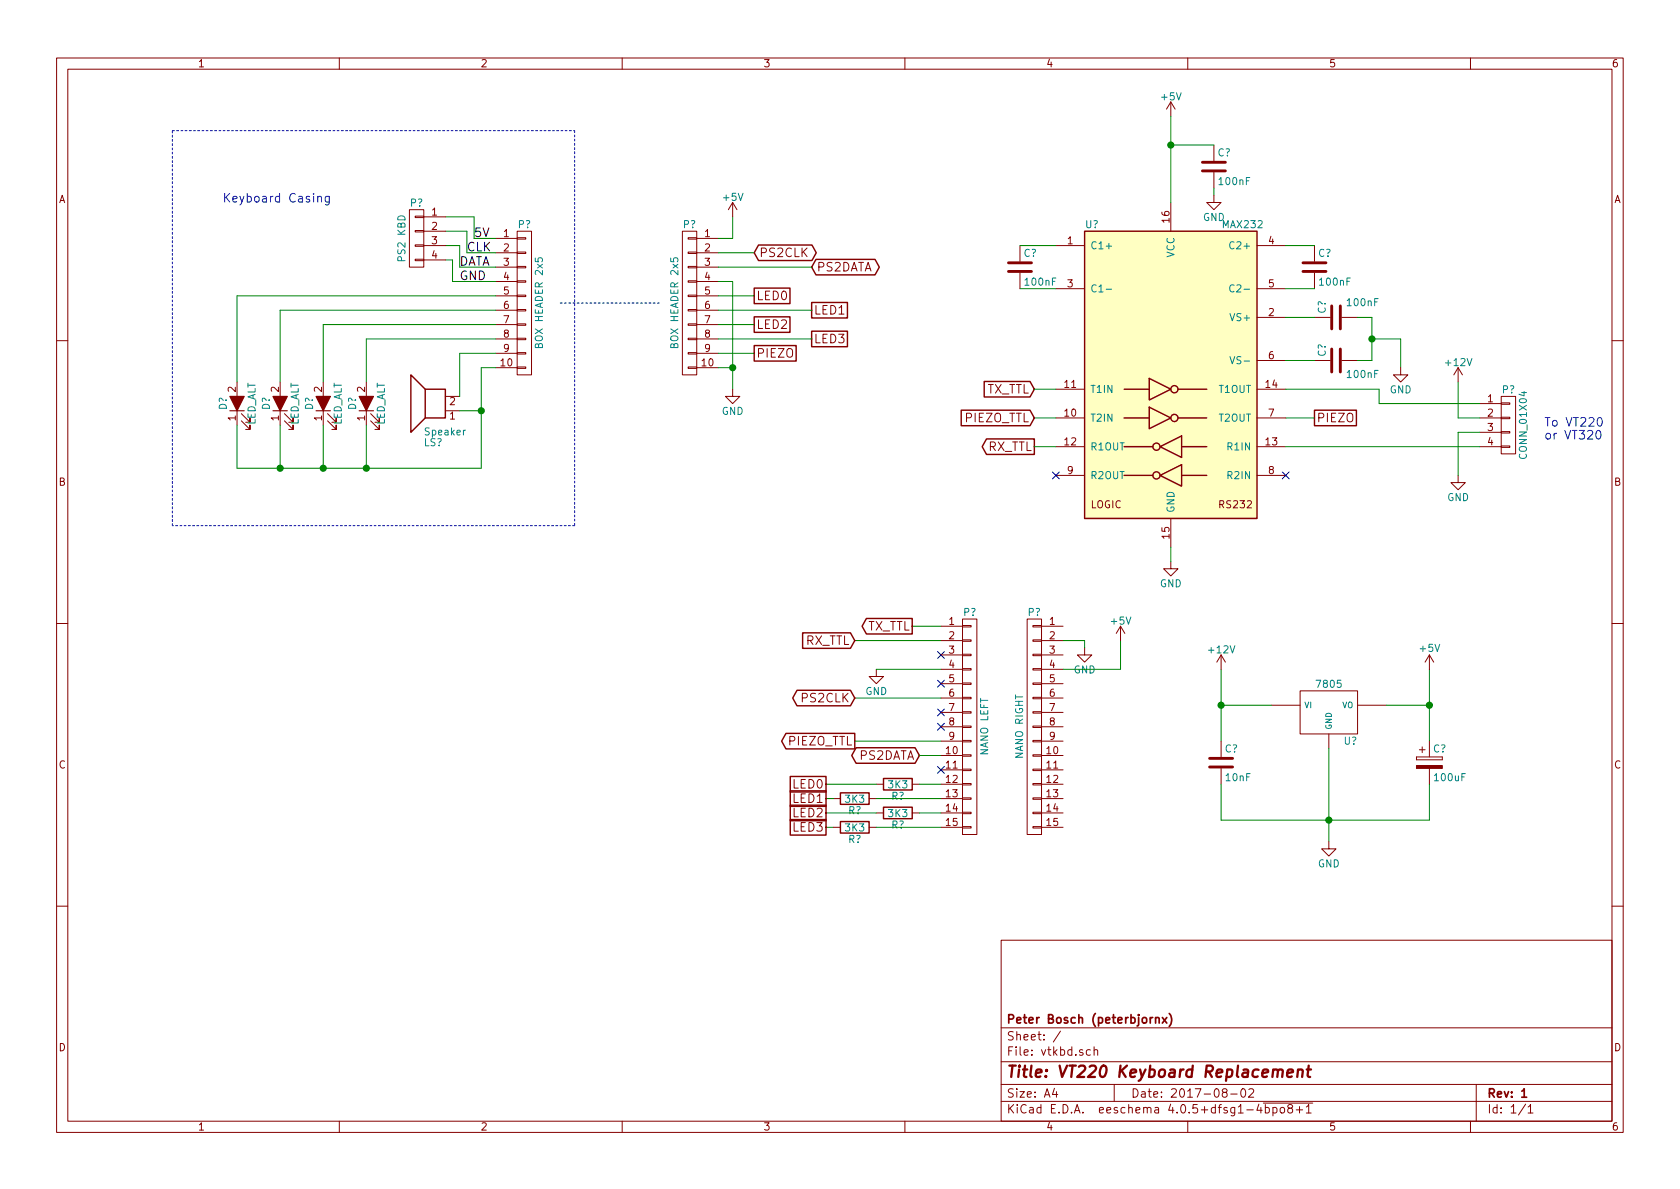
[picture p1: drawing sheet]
<svg xmlns="http://www.w3.org/2000/svg" width="297mm" height="210mm" viewBox="0 0 297 210" stroke-linecap="round" stroke-linejoin="round" font-family="sans-serif">
<g fill="none" stroke="#840000" stroke-width=".18">
<path d="M10 10.3h277v189.9h-277zM12 12.2h273v186.1h-273zM60 10.3v1.9M110 10.3v1.9M160 10.3v1.9M207 18v2.6M207 18l-.8 1.3M207 18l.8 1.3M210 10.3v1.9M260 10.3v1.9M72.4 37.1h2.5v10.1h-2.5zM73.4 38.2h1.5v.3h-1.5z"/>
<path d="M74.9 38.3h3.8M129.5 35.8l-.7 1.3M129.5 35.8v2.5M129.5 35.8l.8 1.3M207 35.8v5.1M214.6 34.5v1.3h1.3l-1.3 1.3-1.2-1.3h1.2M214.6 25.6v2.8M214.6 30.5v2.8M73.4 45.8h1.5v.3h-1.5zM73.4 43.3h1.5v.3h-1.5zM73.4 40.8h1.5v.2h-1.5zM74.9 40.9h3.8"/>
<path d="M74.9 43.4h3.8M74.9 46h3.8M87.6 42.2h3.8M87.6 44.7h3.8M87.6 47.2h3.8M87.6 49.8h3.8M87.6 52.3h3.8M87.6 54.9h3.8M87.6 57.4h3.8M87.6 59.9h3.8M91.4 59.8h1.6v.3h-1.6zM91.4 57.3h1.6v.2h-1.6z"/>
<path d="M91.4 54.7h1.6v.3h-1.6zM91.4 52.2h1.6v.2h-1.6zM91.4 49.7h1.6v.2h-1.6zM91.4 47.1h1.6v.3h-1.6zM91.4 44.6h1.6v.2h-1.6zM91.4 42h1.6v.3h-1.6zM91.4 40.9h2.6v25.4h-2.6zM120.6 40.9h2.6v25.4h-2.6zM121.7 59.8h1.5v.3h-1.5zM121.7 57.3h1.5v.2h-1.5zM121.7 54.7h1.5v.3h-1.5zM121.7 52.2h1.5v.2h-1.5z"/>
<path d="M121.7 49.7h1.5v.2h-1.5zM121.7 47.1h1.5v.3h-1.5zM121.7 44.6h1.5v.2h-1.5zM121.7 42h1.5v.3h-1.5zM123.2 42.2h3.8M123.2 44.7h3.8M123.2 47.2h3.8M123.2 49.8h3.8M123.2 52.3h3.8M123.2 54.9h3.8M123.2 57.4h3.8M123.2 59.9h3.8"/>
<path d="M180.3 43.4v2.8M180.3 48.3v2.7M186.7 43.4h5.1M186.7 51h5.1M222.2 43.4h5.1M222.2 56.1h5.1M222.2 51h5.1M232.4 56.1h2.8M232.4 43.4v2.8M232.4 48.3v2.7M237.2 56.1h2.8M10 60.2h2"/>
<path d="M41.9 67.6v7.6M42.7 74.4l1.5 1.5v-.7v.7h-.8M42.7 73.1l1.5 1.6v-.8v.8h-.8M49.5 67.6v7.6M50.3 74.4l1.5 1.5v-.7v.7h-.7M50.3 73.1l1.5 1.6v-.8v.8h-.7M57.1 67.6v7.6M57.9 74.4l1.5 1.5v-.7v.7h-.7M57.9 73.1l1.5 1.6v-.8v.8h-.7M64.8 67.6v7.6M65.5 74.4l1.6 1.5v-.7v.7h-.8M65.5 73.1l1.6 1.6v-.8v.8h-.8"/>
<path d="M78.7 72.6h2.6M78.7 70.1h2.6M87.6 62.5h3.8M87.6 65h3.8M91.4 64.9h1.6v.2h-1.6zM91.4 62.4h1.6v.2h-1.6zM121.7 64.9h1.5v.2h-1.5zM121.7 62.4h1.5v.2h-1.5zM123.2 62.5h3.8M123.2 65h3.8M129.5 68.8v1.3h1.3l-1.3 1.3-1.2-1.3h1.2M186.7 73.9h5.1"/>
<path d="M186.7 68.8h5.1M186.7 79h5.1M222.2 63.7h5.1M222.2 73.9h5.1M222.2 68.8h5.1M222.2 79h5.1M232.4 63.7h2.8M237.2 63.7h2.8M247.6 65v1.3h1.3l-1.3 1.3-1.2-1.3h1.2M257.8 65l-.8 1.3M257.8 65v2.6M257.8 65l.8 1.3"/>
<path d="M261.6 73.9h3.8M261.6 79h3.8M261.6 71.4h3.8M261.6 76.4h3.8M265.4 78.9h1.6v.2h-1.6zM265.4 76.3h1.6v.3h-1.6zM265.4 73.8h1.6v.2h-1.6zM265.4 71.2h1.6v.3h-1.6zM265.4 70.1h2.6v10.2h-2.6zM285 60.2h2M186.7 84.1h5.1M207 99.3v1.3h1.3l-1.3 1.2-1.3-1.2h1.3"/>
<path d="M207 91.7v5.1M222.2 84.1h5.1M257.8 84.1v1.2h1.3l-1.3 1.3-1.3-1.3h1.3M10 110.3h2M154.9 118.4v1.2h1.3l-1.3 1.3-1.2-1.3h1.2M166.4 110.7h3.8M166.4 113.3h3.8M166.4 115.8h3.8M166.4 118.4h3.8M170.2 118.2h1.5v.3h-1.5zM170.2 115.7h1.5v.2h-1.5zM170.2 113.2h1.5v.2h-1.5z"/>
<path d="M170.2 110.6h1.5v.3h-1.5zM170.2 109.5h2.5v38.1h-2.5zM181.6 109.5h2.5v38.1h-2.5zM182.6 118.2h1.5v.3h-1.5zM182.6 115.7h1.5v.2h-1.5zM182.6 113.2h1.5v.2h-1.5zM182.6 110.6h1.5v.3h-1.5zM184.1 110.7h3.9M184.1 113.3h3.9M184.1 115.8h3.9M184.1 118.4h3.9M191.8 114.5v1.3h1.2l-1.2 1.3-1.3-1.3h1.3"/>
<path d="M198.1 110.7l-.7 1.3M198.1 110.7v2.6M198.1 110.7l.8 1.3M215.9 115.8v2.6M215.9 115.8l-.8 1.3M215.9 115.8l.8 1.3M252.7 115.8v2.6M252.7 115.8l-.7 1.3M252.7 115.8l.8 1.3M285 110.3h2M154.9 138.7h1.3M161.3 138.7h1.3"/>
<path d="M166.4 120.9h3.8M166.4 123.4h3.8M166.4 126h3.8M166.4 128.5h3.8M166.4 131.1h3.8M166.4 133.6h3.8M166.4 136.1h3.8M166.4 138.7h3.8M170.2 138.6h1.5v.2h-1.5zM170.2 136h1.5v.3h-1.5zM170.2 133.5h1.5v.2h-1.5zM170.2 130.9h1.5v.3h-1.5z"/>
<path d="M170.2 128.4h1.5v.2h-1.5zM170.2 125.9h1.5v.2h-1.5zM170.2 123.3h1.5v.3h-1.5zM170.2 120.8h1.5v.2h-1.5zM182.6 138.6h1.5v.2h-1.5zM182.6 136h1.5v.3h-1.5zM182.6 133.5h1.5v.2h-1.5zM182.6 130.9h1.5v.3h-1.5zM182.6 128.4h1.5v.2h-1.5zM182.6 125.9h1.5v.2h-1.5zM182.6 123.3h1.5v.3h-1.5zM182.6 120.8h1.5v.2h-1.5z"/>
<path d="M184.1 120.9h3.9M184.1 123.4h3.9M184.1 126h3.9M184.1 128.5h3.9M184.1 131.1h3.9M184.1 133.6h3.9M184.1 136.1h3.9M184.1 138.7h3.9M215.9 131.1v2.8M215.9 135.9v2.8M224.8 124.7h5.1M229.9 122.2h10.1v7.6h-10.1z"/>
<path d="M234.9 129.8v2.5M240 124.7h5.1M250.4 133.9v.5zM250.4 134.4h4.6zM250.4 133.9h4.6zM251 132.6h1M251.5 132.1v1M252.7 131.1v2.8M252.7 135.9v2.8M255 133.9v.5zM147.3 141.2h1.3M147.3 146.3h1.3"/>
<path d="M153.7 141.2h1.2M153.7 146.3h1.2M154.9 143.8h1.3M161.3 143.8h1.3M166.4 141.2h3.8M166.4 143.8h3.8M166.4 146.3h3.8M170.2 146.2h1.5v.2h-1.5zM170.2 143.6h1.5v.3h-1.5zM170.2 141.1h1.5v.2h-1.5zM182.6 146.2h1.5v.2h-1.5zM182.6 143.6h1.5v.3h-1.5z"/>
<path d="M182.6 141.1h1.5v.2h-1.5zM184.1 141.2h3.9M184.1 143.8h3.9M184.1 146.3h3.9M234.9 148.8v1.3h1.3l-1.3 1.3-1.2-1.3h1.2M10 160.2h2M177 166.3h108v32h-108zM285 160.2h2M60 198.3v1.9M110 198.3v1.9M160 198.3v1.9M177 194.8h108"/>
<path d="M177 191.8h108M177 187.8h108M177 181.8h108M186.4 192.5l-.3 1h.9M186.8 193v1M187.5 182.3l-1.3 2M192.8 185.7l-.4-.1-.3 .3 .1 .6 .2 .1 .4-.1M193.4 185.7l.2-.1 .4 .1 .1 .9M193.4 185.1v1.5M197 191.8v3M210 198.3v1.9M216.4 193.2l-.3-.3 .1-.2 .2-.2 .4 .1 .2 .2-.1 .2-.6 .2a.48 .48 0 0 0-.1 .7l.2 .1 .5-.1a.48 .48 0 0 0-.2-.7"/>
<path d="M217.6 193.5h1.1M219.5 192.7l.2-.2a.81 .81 0 0 1 .6 .6 .81 .81 0 0 1-.3 .8l-.1 .1a.79 .79 0 0 1-.4-1.3zM220.8 192.7l.2-.2h.4l.3 .5-1 1h1M222.6 195.2l-.4 1.1h1M222.9 195.8v1M223.4 195.1h8.7M223.7 195.9l.5-.1 .2 .3-.1 .6h-.6M223.7 195.3v1.5M225.1 195.9l.4-.1 .3 .3-.1 .6h-.6M225.1 195.8v1.5M226.4 196l.2-.2 .5 .2v.5l-.1 .2-.4 .1-.2-.1zM228 196l-.3-.3 .1-.2 .2-.2 .4 .1 .1 .2v.2l-.7 .2a.48 .48 0 0 0 0 .7l.2 .1 .5-.1a.48 .48 0 0 0-.2-.7"/>
<path d="M229.2 196.3h1.1M229.8 195.7v1.1M231 195.8l.4-.5v1.5M231 196.8h.8M260 198.3v1.9M261 191.8v6.5M269.7 195.2l-1.2 2M270.2 195.8l.4-.5v1.5M270.2 196.8h.8"/>
</g>
<path d="M204.3 179.9v1M205.5 179.9l.8 1M206.3 179.9l-.8 1M206.7 179.2a1.71 1.71 0 0 1 0 2.3M204.3 180.1l.2-.2 .4 .1 .1 .9M269.1 194h.8" fill="none" stroke="#840000" stroke-width=".3"/>
<path d="M226 189.4a.52 .52 0 0 1 .7-.2v1.2M227.6 189.8l1-.2-.1-.4h-.7l-.2 1 .2 .2 .6-.1M229.5 189.3a.52 .52 0 0 1 .9 .1l-.2 1M229.5 189.1l-.1 1.3M231 189.1h.8M231.4 188.4l-.2 1.8 .1 .1 .3 .1" fill="none" stroke="#840000" stroke-width=".41"/>
<g fill="none" stroke="#840000" stroke-width=".25">
<path d="M133.3 56h6.4v2.8h-6.4zM133.3 50.9h6.4v2.8h-6.4zM134.1 43.3h9.5l.7 1.4-.7 1.4h-9.5l-.8-1.4zM143.5 58.6h6.3v2.7h-6.3zM143.5 53.5h6.3v2.7h-6.3zM144.3 45.9h10.4l.8 1.3-.8 1.4h-10.4l-.8-1.4zM191.8 40.9h30.4v50.8h-30.4zM75.2 68.8h3.5v5.1h-3.5zM75.2 68.8l-2.6-2.5v10.1l2.6-2.5M133.3 61.1h7.5v2.7h-7.5zM170 72.5h12.1l.8 1.4-.8 1.4h-12.1zM174 67.5h8.1l.8 1.3-.8 1.4h-8.1z"/>
<path d="M174.4 77.6h8.5v2.8h-8.5l-.7-1.4zM198.8 73.9h4.4M198.8 68.8h4.4M198.8 79h5M203.2 72l3.8 1.9-3.8 1.9zM203.2 66.9l3.8 1.9-3.8 1.9zM205.1 79l3.8-1.9v3.8zM208.3 73.9h5.1M208.3 68.8h5.1M208.9 79h4.5M232.4 72.5h7.4v2.8h-7.4zM198.8 84.1h5"/>
<path d="M205.1 84.1l3.8-1.9v3.8zM208.9 84.1h4.5M141.9 111.9h8.5l.7 1.4-.7 1.3h-8.5zM153.2 109.4h8.1v2.7h-8.1l-.8-1.4zM139 129.7h12.1v2.7h-12.1l-.8-1.3zM139.7 137.3h6.3v2.7h-6.3zM139.7 139.8h6.3v2.8h-6.3zM140.9 122.1h9.5l.7 1.3-.7 1.4h-9.5l-.7-1.4zM151.4 132.2h10.4l.8 1.4-.8 1.4h-10.4l-.8-1.4zM156.2 137.7h5.1v2h-5.1zM139.7 142.4h6.3v2.7h-6.3zM139.7 144.9h6.3v2.8h-6.3z"/>
<path d="M148.6 140.2h5.1v2h-5.1zM148.6 145.3h5.1v2h-5.1zM156.2 142.7h5.1v2.1h-5.1z"/>
<circle cx="204.5" cy="79" r=".63"/>
<circle cx="207.6" cy="68.8" r=".63"/>
<circle cx="207.6" cy="73.9" r=".63"/>
<circle cx="204.5" cy="84.1" r=".63"/>
</g>
<path d="M40.6 72.6h2.6M48.3 72.6h2.5M55.9 72.6h2.5M63.5 72.6h2.5" fill="none" stroke="#840000" stroke-width=".2"/>
<g fill="#840000" stroke="#840000" stroke-width=".2">
<path d="M55.9 70.1h2.5l-1.3 2.5z"/>
<path d="M63.5 70.1h2.5l-1.2 2.5z"/>
<path d="M48.3 70.1h2.5l-1.3 2.5z"/>
<path d="M40.6 70.1h2.6l-1.3 2.5z"/>
</g>
<path d="M94.6 45.6v.6l.6 .1-.1-.2 .1-.5h.6l.1 .2-.1 .5M118.6 45.6v.6l.6 .1-.1-.2 .1-.5h.5l.2 .2-.2 .5M195.6 51.1h.9M218.2 50.5a.5 .5 0 0 0-.6 0 .5 .5 0 0 0-.2 .6l.1 .3a.41 .41 0 0 0 .7 .1M217.5 63.1l.4 1.2 .4-1.2" fill="none" stroke="#008484" stroke-width=".18"/>
<g fill="none" stroke="#008400" stroke-width=".18">
<path d="M78.7 38.3h5.1v3.9h3.8M129.5 38.3v3.9h-2.5M207 20.6v15.2M207 25.6h7.6M214.6 33.3v1.2M78.7 43.4h2.6v3.8h6.3M78.7 46h1.3v3.8h7.6M78.7 40.9h3.8v3.8h5.1M87.6 52.3h-45.7v15.3M87.6 54.9h-38.1v12.7M87.6 57.4h-30.5v10.2M87.6 59.9h-22.8v7.7"/>
<path d="M127 49.8h2.5v19M127 59.9h16.5M127 57.4h6.3M127 54.9h16.5M127 52.3h6.3M127 44.7h6.3M127 47.2h16.5M180.3 43.4h6.4M180.3 51h6.4M227.3 43.4h5.1M227.3 56.1h5.1M227.3 51h5.1"/>
<path d="M240 56.1h2.6v7.6h-2.6M242.6 59.9h5v5.1M49.5 75.2v7.6M57.1 75.2v7.6M64.8 75.2v7.6M81.3 72.6h3.8M87.6 65h-2.5v17.8h-43.2v-7.6M87.6 62.5h-6.3v7.6M127 62.5h6.3M127 65h2.5M182.9 73.9h3.8M182.9 68.8h3.8"/>
<path d="M182.9 79h3.8M227.3 63.7h5.1M227.3 73.9h5.1M227.3 68.8h16.5v2.6h17.8M227.3 79h34.3M257.8 67.6v6.3h3.8M261.6 76.4h-3.8v7.7M207 96.8v2.5M151.1 113.3h15.3M154.9 118.4h11.5M161.3 110.7h5.1M188 113.3h3.8v1.2"/>
<path d="M198.1 113.3v5.1h-10.1M215.9 118.4v12.7M252.7 118.4v12.7M146 138.7h8.9M151.1 123.4h15.3M151.1 131.1h15.3M162.6 133.6h3.8M162.6 138.7h3.8M215.9 138.7v6.3h36.8v-6.3M215.9 124.7h8.9M234.9 132.3v16.5M245.1 124.7h7.6"/>
<path d="M146 141.2h1.3M146 143.8h8.9M146 146.3h1.3M154.9 141.2h11.5M154.9 146.3h11.5M162.6 143.8h3.8"/>
</g>
<g fill="#008400" stroke="#008400" stroke-width=".25">
<circle cx="49.5" cy="82.8" r=".51"/>
<circle cx="57.2" cy="82.8" r=".51"/>
<circle cx="64.8" cy="82.8" r=".51"/>
<circle cx="85.1" cy="72.6" r=".51"/>
<circle cx="129.5" cy="65" r=".51"/>
<circle cx="242.6" cy="59.9" r=".51"/>
<circle cx="207" cy="25.6" r=".51"/>
<circle cx="235" cy="145" r=".51"/>
<circle cx="215.9" cy="124.7" r=".51"/>
<circle cx="252.7" cy="124.7" r=".51"/>
</g>
<path d="M30.5 23.1h71.1M101.6 23.1v69.9M99.1 53.6h17.7M30.5 93v-69.9M101.6 93h-71.1" fill="none" stroke="#0000c2" stroke-width=".18" stroke-dasharray=".3 .4"/>
<path d="M56.2 34.9l.1-.1a.36 .36 0 0 1 .5 .1v.8M58.2 34.7v1.3l-.3 .2h-.3M58.2 34.8a.48 .48 0 0 0-.6 .1v.7a.48 .48 0 0 0 .6 .1M282.3 76.3l.2-.2a.81 .81 0 0 1 .6 .8 .81 .81 0 0 1-.6 .7l-.2-.1-.1-.4zM282.5 74l.3-.2a.81 .81 0 0 1 .5 .8 .81 .81 0 0 1-.5 .8l-.3-.2-.1-.4z" fill="none" stroke="#0000c2" stroke-width=".18"/>
<path d="M191.8 40.9h30.4v50.8h-30.4z" fill="#ffffc2" stroke="#ffffc2" stroke-width=".18"/>
<path d="M212.6 30.2h4.1M212.6 28.7h4.1M178.3 48h4.1M178.3 46.5h4.1M230.4 48h4M230.4 46.5h4M235.5 54.1v4.1M237 54.1v4.1M235.5 61.7v4.1M237 61.7v4.1M213.9 135.6h4M213.9 134.1h4" fill="none" stroke="#840000" stroke-width=".51"/>
<path d="M250.4 135.4h4.6v.5h-4.6z" fill="#840000" stroke="#840000" stroke-width=".18"/>
<g fill="none" stroke="#000084" stroke-width=".18">
<path d="M186.1 83.5l1.2 1.2M187.3 83.5l-1.2 1.2M226.7 83.5l1.2 1.2M227.9 83.5l-1.2 1.2M165.8 115.2l1.2 1.2M167 115.2l-1.2 1.2M165.8 120.3l1.2 1.2M165.8 125.4l1.2 1.2M165.8 127.9l1.2 1.2M165.8 135.5l1.2 1.2M167 120.3l-1.2 1.2M167 125.4l-1.2 1.2"/>
<path d="M167 127.9l-1.2 1.2M167 135.5l-1.2 1.2"/>
</g>
<text font-size="2.8" fill="#840000" x="178" y="190.5">Title: VT220 Keyboard Replacement</text>
<g font-size="2.1" fill="#0000c2">
<text x="39.4" y="35.8">Keyboard Casing</text>
<text x="273" y="75.4">To VT220</text>
<text x="273" y="77.7">or VT320</text>
</g>
<g font-size="2.1">
<text x="83.8" y="41.9">5V</text>
<text x="81.3" y="47">DATA</text>
<text x="82.5" y="44.4">CLK</text>
<text x="81.3" y="49.5">GND</text>
</g>
<g font-size="2.1" fill="#840000">
<text x="134.3" y="45.5">PS2CLK</text>
<text x="133.8" y="53.1">LED0</text>
<text x="144.4" y="48">PS2DATA</text>
<text x="133.8" y="58.2">LED2</text>
<text x="143.9" y="55.6">LED1</text>
<text x="133.8" y="63.2">PIEZO</text>
<text x="143.9" y="60.7">LED3</text>
<text x="174.2" y="69.6">TX_TTL</text>
<text x="170.5" y="74.7">PIEZO_TTL</text>
<text x="232.8" y="74.7">PIEZO</text>
<text x="174.4" y="79.8">RX_TTL</text>
<text x="153.1" y="111.5">TX_TTL</text>
<text x="142.2" y="114">RX_TTL</text>
<text x="141.8" y="124.2">PS2CLK</text>
<text x="139.3" y="131.8">PIEZO_TTL</text>
<text x="151.7" y="134.4">PS2DATA</text>
<text x="140.2" y="139.4">LED0</text>
<text x="140.2" y="142">LED1</text>
<text x="140.2" y="144.5">LED2</text>
<text x="140.2" y="147.1">LED3</text>
<text x="178" y="184">Sheet: /</text>
<text x="178" y="181">Peter Bosch (peterbjornx)</text>
<text x="178" y="186.7">File: vtkbd.sch</text>
<text x="178" y="196.9">KiCad E.D.A. eeschema 4.0.5+dfsg1-4bpo8+1</text>
<text x="178" y="194.1">Size: A4</text>
<text x="200" y="194.1">Date: 2017-08-02</text>
<text x="263" y="194.1">Rev: 1</text>
<text x="263" y="196.9">Id: 1/1</text>
</g>
<g font-size="1.8" fill="#840000">
<text x="35" y="11.9">1</text>
<text x="85" y="11.9">2</text>
<text x="135" y="11.9">3</text>
<text x="185" y="11.9">4</text>
<text x="235" y="11.9">5</text>
<text x="285" y="11.9">6</text>
<text x="10.4" y="35.9">A</text>
<text x="285.4" y="35.9">A</text>
<text x="76.4" y="38.1">1</text>
<text x="76.4" y="40.6">2</text>
<text x="89.1" y="41.9">1</text>
<text x="124.6" y="41.9">1</text>
<text x="206.8" y="39.3" transform="rotate(-90 206.8 39.3)">16</text>
<text x="76.4" y="43.2">3</text>
<text x="76.4" y="45.7">4</text>
<text x="89.1" y="44.4">2</text>
<text x="89.1" y="47">3</text>
<text x="124.6" y="44.4">2</text>
<text x="124.6" y="47">3</text>
<text x="188.7" y="43.2">1</text>
<text x="224.3" y="43.2">4</text>
<text x="89.1" y="49.5">4</text>
<text x="89.1" y="52.1">5</text>
<text x="124.6" y="49.5">4</text>
<text x="124.6" y="52.1">5</text>
<text x="188.7" y="50.8">3</text>
<text x="224.3" y="50.8">5</text>
<text x="89.1" y="54.6">6</text>
<text x="89.1" y="57.1">7</text>
<text x="89.1" y="59.7">8</text>
<text x="124.6" y="54.6">6</text>
<text x="124.6" y="57.1">7</text>
<text x="124.6" y="59.7">8</text>
<text x="224.3" y="55.9">2</text>
<text x="88.6" y="64.8">10</text>
<text x="89.1" y="62.2">9</text>
<text x="124.1" y="64.8">10</text>
<text x="124.6" y="62.2">9</text>
<text x="224.3" y="63.5">6</text>
<text x="41.7" y="69.3" transform="rotate(-90 41.7 69.3)">2</text>
<text x="49.3" y="69.3" transform="rotate(-90 49.3 69.3)">2</text>
<text x="56.9" y="69.3" transform="rotate(-90 56.9 69.3)">2</text>
<text x="64.5" y="69.3" transform="rotate(-90 64.5 69.3)">2</text>
<text x="79.5" y="71.6">2</text>
<text x="188.3" y="68.6">11</text>
<text x="223.8" y="68.6">14</text>
<text x="263" y="71.1">1</text>
<text x="41.7" y="74.4" transform="rotate(-90 41.7 74.4)">1</text>
<text x="49.3" y="74.4" transform="rotate(-90 49.3 74.4)">1</text>
<text x="56.9" y="74.4" transform="rotate(-90 56.9 74.4)">1</text>
<text x="64.5" y="74.4" transform="rotate(-90 64.5 74.4)">1</text>
<text x="79.5" y="74.2">1</text>
<text x="188.3" y="73.7">10</text>
<text x="224.3" y="73.7">7</text>
<text x="263" y="73.7">2</text>
<text x="263" y="76.2">3</text>
<text x="188.3" y="78.7">12</text>
<text x="188.7" y="83.8">9</text>
<text x="223.8" y="78.7">13</text>
<text x="224.3" y="83.8">8</text>
<text x="263" y="78.7">4</text>
<text x="10.4" y="85.9">B</text>
<text x="192.8" y="89.9">LOGIC</text>
<text x="215.7" y="89.9">RS232</text>
<text x="285.4" y="85.9">B</text>
<text x="206.8" y="95.2" transform="rotate(-90 206.8 95.2)">15</text>
<text x="167.8" y="110.5">1</text>
<text x="167.8" y="113">2</text>
<text x="185.6" y="110.5">1</text>
<text x="185.6" y="113">2</text>
<text x="167.8" y="115.6">3</text>
<text x="167.8" y="118.1">4</text>
<text x="185.6" y="115.6">3</text>
<text x="185.6" y="118.1">4</text>
<text x="167.8" y="120.6">5</text>
<text x="167.8" y="123.2">6</text>
<text x="167.8" y="125.7">7</text>
<text x="185.6" y="120.6">5</text>
<text x="185.6" y="123.2">6</text>
<text x="185.6" y="125.7">7</text>
<text x="167.8" y="128.3">8</text>
<text x="167.8" y="130.8">9</text>
<text x="185.6" y="128.3">8</text>
<text x="185.6" y="130.8">9</text>
<text x="10.4" y="135.9">C</text>
<text x="167.3" y="133.3">10</text>
<text x="167.3" y="135.9">11</text>
<text x="185.1" y="133.3">10</text>
<text x="185.1" y="135.9">11</text>
<text x="285.4" y="135.9">C</text>
<text x="167.3" y="138.4">12</text>
<text x="167.3" y="141">13</text>
<text x="167.3" y="143.5">14</text>
<text x="185.1" y="138.4">12</text>
<text x="185.1" y="141">13</text>
<text x="185.1" y="143.5">14</text>
<text x="167.3" y="146">15</text>
<text x="185.1" y="146">15</text>
<text x="10.4" y="185.9">D</text>
<text x="285.4" y="185.9">D</text>
<text x="35" y="199.9">1</text>
<text x="85" y="199.9">2</text>
<text x="135" y="199.9">3</text>
<text x="185" y="199.9">4</text>
<text x="235" y="199.9">5</text>
<text x="285" y="199.9">6</text>
</g>
<g font-size="1.8" fill="#008484">
<text x="205.4" y="17.7">+5V</text>
<text x="215.3" y="27.6">C?</text>
<text x="127.9" y="35.5">+5V</text>
<text x="215.7" y="32.7">100nF</text>
<text x="72.5" y="36.5">P?</text>
<text x="91.6" y="40.3">P?</text>
<text x="120.8" y="40.3">P?</text>
<text x="191.9" y="40.3">U?</text>
<text x="212.7" y="39.1">GND</text>
<text x="216.3" y="40.3">MAX232</text>
<text x="71.7" y="46" transform="rotate(-90 71.7 46)">PS2 KBD</text>
<text x="181" y="45.4">C?</text>
<text x="192.8" y="44.1">C1+</text>
<text x="207.6" y="45.6" transform="rotate(-90 207.6 45.6)">VCC</text>
<text x="217.9" y="44.1">C2+</text>
<text x="233" y="45.4">C?</text>
<text x="181.4" y="50.5">100nF</text>
<text x="192.8" y="51.7">C1-</text>
<text x="218.4" y="51.7">C2-</text>
<text x="233.5" y="50.5">100nF</text>
<text x="217.8" y="56.8">VS+</text>
<text x="234.4" y="55.5" transform="rotate(-90 234.4 55.5)">C?</text>
<text x="238.4" y="54.1">100nF</text>
<text x="96" y="61.2" transform="rotate(-90 96 61.2)">BOX HEADER 2x5</text>
<text x="119.9" y="61.2" transform="rotate(-90 119.9 61.2)">BOX HEADER 2x5</text>
<text x="218.3" y="64.4">VS-</text>
<text x="234.4" y="63.1" transform="rotate(-90 234.4 63.1)">C?</text>
<text x="255.7" y="64.7">+12V</text>
<text x="192.8" y="69.5">T1IN</text>
<text x="215.4" y="69.5">T1OUT</text>
<text x="238.4" y="66.8">100nF</text>
<text x="245.7" y="69.5">GND</text>
<text x="265.6" y="69.5">P?</text>
<text x="40.1" y="72.5" transform="rotate(-90 40.1 72.5)">D?</text>
<text x="45.2" y="75.3" transform="rotate(-90 45.2 75.3)">LED_ALT</text>
<text x="47.7" y="72.5" transform="rotate(-90 47.7 72.5)">D?</text>
<text x="52.8" y="75.3" transform="rotate(-90 52.8 75.3)">LED_ALT</text>
<text x="55.3" y="72.5" transform="rotate(-90 55.3 72.5)">D?</text>
<text x="60.4" y="75.3" transform="rotate(-90 60.4 75.3)">LED_ALT</text>
<text x="62.9" y="72.5" transform="rotate(-90 62.9 72.5)">D?</text>
<text x="68" y="75.3" transform="rotate(-90 68 75.3)">LED_ALT</text>
<text x="75.2" y="77">Speaker</text>
<text x="127.6" y="73.3">GND</text>
<text x="192.8" y="74.5">T2IN</text>
<text x="215.4" y="74.5">T2OUT</text>
<text x="74.9" y="78.9">LS?</text>
<text x="192.8" y="79.6">R1OUT</text>
<text x="217.2" y="79.6">R1IN</text>
<text x="270" y="80.8" transform="rotate(-90 270 80.8)">CONN_01X04</text>
<text x="192.8" y="84.7">R2OUT</text>
<text x="217.2" y="84.7">R2IN</text>
<text x="255.9" y="88.6">GND</text>
<text x="207.6" y="90.7" transform="rotate(-90 207.6 90.7)">GND</text>
<text x="205.1" y="103.8">GND</text>
<text x="170.3" y="108.9">P?</text>
<text x="181.7" y="108.9">P?</text>
<text x="196.5" y="110.4">+5V</text>
<text x="189.8" y="119.1">GND</text>
<text x="213.8" y="115.5">+12V</text>
<text x="251.1" y="115.3">+5V</text>
<text x="153" y="122.9">GND</text>
<text x="233" y="121.6">7805</text>
<text x="237.6" y="131.7">U?</text>
<text x="174.7" y="133.5" transform="rotate(-90 174.7 133.5)">NANO LEFT</text>
<text x="180.9" y="134.1" transform="rotate(-90 180.9 134.1)">NANO RIGHT</text>
<text x="216.5" y="133">C?</text>
<text x="253.4" y="133">C?</text>
<text x="149.5" y="141.9">3K3</text>
<text x="150" y="144">R?</text>
<text x="157.1" y="139.4">3K3</text>
<text x="157.6" y="141.4">R?</text>
<text x="216.8" y="138.1">10nF</text>
<text x="253.8" y="138.1">100uF</text>
<text x="149.5" y="147">3K3</text>
<text x="150" y="149">R?</text>
<text x="157.1" y="144.5">3K3</text>
<text x="157.6" y="146.5">R?</text>
<text x="233" y="153.4">GND</text>
</g>
<g font-size="1.4" fill="#008484">
<text x="230.6" y="125.2">VI</text>
<text x="237.2" y="125.2">VO</text>
<text x="235.5" y="129" transform="rotate(-90 235.5 129)">GND</text>
</g>
</svg>
